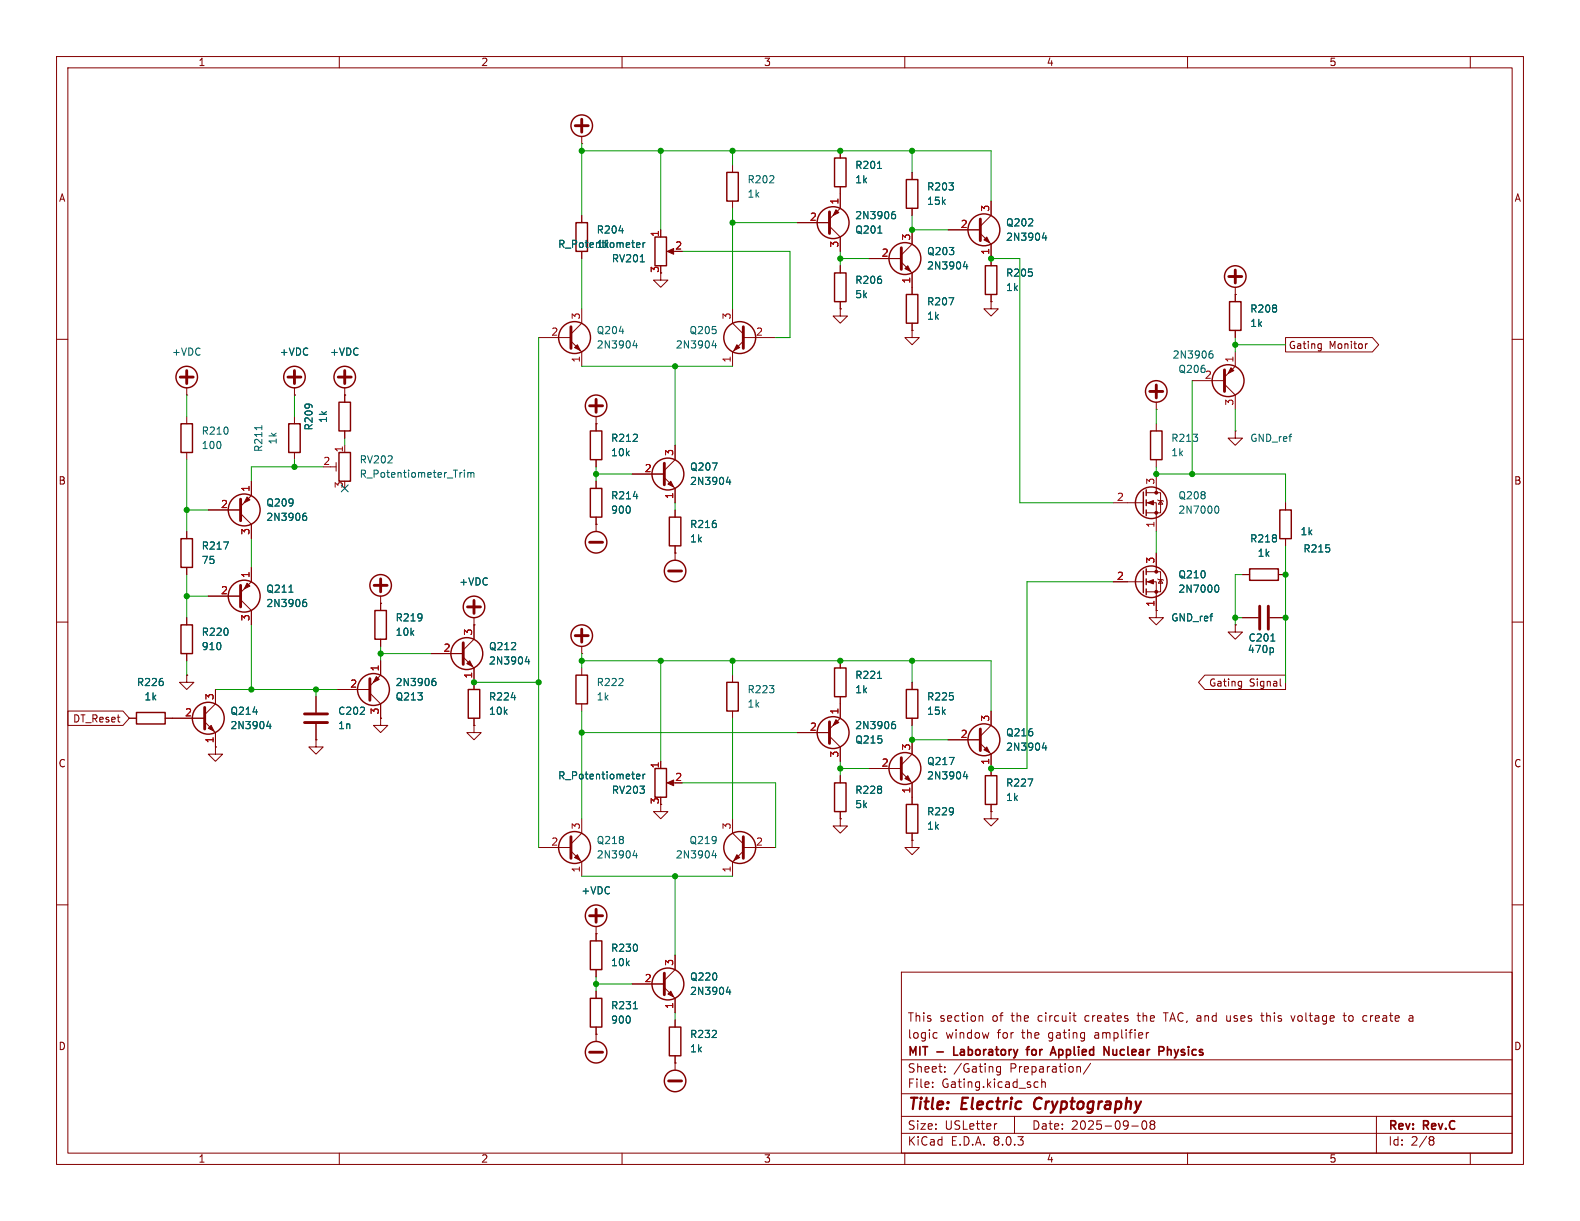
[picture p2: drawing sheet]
<svg xmlns="http://www.w3.org/2000/svg" width="279mm" height="216mm" viewBox="0 0 279 216" stroke-linecap="round" stroke-linejoin="round" font-family="sans-serif">
<g fill="none" stroke="#840000" stroke-width=".18">
<path d="M10 10h259.4v195.9h-259.4zM12 12h255.4v191.9h-255.4zM60 10v2M110 10v2M160 10v2M210 10v2M260 10v2M102.9 25.4h.1M102.9 24.1v1.3M102.9 38.1v1.3M129.5 29.2v1.3M129.5 35.6v1.2"/>
<path d="M141 39.4h5.7M148.6 33v3.8l-1.9 1.9M148.6 26.7v1.2M161.3 30.5v1.3M161.3 36.8v1.3M175.3 35.6v2.5l-1.9 1.9M10 60h2M95.2 59.7h5.8M102.9 44.5v1.2M102.9 54.6v2.6l-1.9 1.9M116.8 48.3v1.2h1.3l-1.3 1.3-1.2-1.3h1.2M116.8 40.6v1.3"/>
<path d="M118.4 44.5h1M129.5 54.6v2.6l1.9 1.9M131.4 59.7h5.8M146.7 40l1.9 1.9v2.6M148.6 54.6v1.3h1.3l-1.3 1.3-1.3-1.3h1.3M148.6 54.6h.1M148.6 47v1.3M148.6 53.3v1.3M153.7 45.7h5.7M159.4 46.4l1.9 1.9v3.8M161.3 58.4v1.3h1.3l-1.3 1.3-1.3-1.3h1.3M161.3 58.4h.1"/>
<path d="M161.3 40.6v2.6l-1.9 1.9M161.3 57.2v1.2M167.6 40.6h5.8M173.4 41.3l1.9 1.9v3.8M175.3 53.3v1.3h1.2l-1.2 1.3-1.3-1.3h1.3M175.3 53.3h.1M175.3 52.1v1.2M218.4 52.1h.1M218.4 50.8v2.5M218.4 58.4v1.3M227.3 59.7h15.4l1.1 1.3-1.1 1.2h-15.4zM267.4 60h2"/>
<path d="M33 69.9h.1M33 68.6v1.3M33 73.7v1.2M52.1 69.9h.1M52.1 68.6v1.3M52.1 73.7v1.2M61 69.9h.1M61 68.6v2.5M61 76.2v1.3M61 78.7v1.3M101 60.3l1.9 1.9v2.6M105.4 74.9h.1"/>
<path d="M105.4 73.7v2.5M119.4 78.7v2.6l-1.9 1.9M131.4 60.3l-1.9 1.9v2.6M204.5 72.4h.1M204.5 71.1v1.3M204.5 74.9v1.3M210.8 67.3h5.7M216.5 67.9l1.9 2v2.5M218.4 62.2v2.6l-1.9 1.9M218.4 76.2v1.3h1.3l-1.3 1.2-1.2-1.2h1.2M218.4 76.2h.1M233.5 60.8h.2"/>
<path d="M233.7 60.8v1l-.2 .2M233.7 61.6h-.2M241.8 60.8l-.3 .1M33 80v1.3M33 94v1.3M36.8 90.2h5.7M42.5 90.8l1.9 1.9v2.6M44.4 85.1v2.5l-1.9 1.9M52.1 80v1.3M58.4 82.6h1M59.4 81.8v1.5M105.4 92.7h.1"/>
<path d="M105.4 81.3v1.3M105.4 85.1v1.3M105.4 91.4v2.6M111.8 83.8h5.7M117.5 84.5l1.9 1.9v2.5M119.4 97.8h.1M119.4 90.2v1.2M119.4 96.5v2.6M196.8 88.9h5.4M202.7 88.9h1.8v5.1M202.7 87.1h2.5v3.6h-2.5M204.5 81.3v1.3"/>
<path d="M204.5 83.8v3.3M204.5 97.8v3.3M204.7 88.4l.2 .1h.7l.1 .1M205.2 88.5l.4 .7h-.7zM227.3 88.9v1.3M227.3 95.3v1.2M10 110h2M33 119.4v1.3h1.3l-1.3 1.2-1.3-1.2h1.3M33 119.4h.1M33 100.3v1.3M33 109.2v1.3M33 115.6v1.2"/>
<path d="M36.8 105.4h5.7M42.5 106l1.9 2v2.5M44.4 100.3v2.6l-1.9 1.9M67.3 106.7h.1M67.3 116.8v2.6l-1.9 1.9M67.3 105.4v2.6M67.3 113v1.3M76.2 115.6h5.7M81.9 116.2l1.9 1.9v3.8M83.8 110.5h.1M83.8 109.2v3.8l-1.9 1.9M102.9 115.6h.1"/>
<path d="M102.9 114.3v1.3M102.9 118.1v1.3M129.5 119.4v1.3M148.6 116.8v1.3M196.8 102.9h5.4M202.7 102.9h1.8v5.1M202.7 101.1h2.5v3.5h-2.5M204.5 108v1.2h1.2l-1.2 1.3-1.3-1.3h1.3M204.5 108h.1M204.7 102.4l.2 .1h.7l.1 .1M205.2 102.5l.4 .6h-.7zM213.1 119.4h14.2v2.5h-14.2l-1.2-1.2z"/>
<path d="M218.4 110.5v1.3h1.3l-1.3 1.2-1.2-1.2h1.2M218.4 110.5h.1M219.7 109.2h2.8M219.7 101.6h1.3M224.5 109.2h2.8M226.1 101.6h1.2M267.4 110h2M12 125.7h9.7l1.2 1.3-1.2 1.3h-9.7zM22.9 127h1.2M29.2 127h7M36.2 127.6l1.9 1.9v2.6M38.1 132.1v1.3h1.3l-1.3 1.2-1.3-1.2h1.3"/>
<path d="M38.1 132.1h.1M38.1 121.9v2.6l-1.9 1.9M55.9 130.8v1.3h1.2l-1.2 1.3-1.3-1.3h1.3M55.9 130.8h.1M55.9 123.2v2.8M55.9 128v2.8M59.7 121.9h5.7M65.4 122.6l1.9 1.9v2.5M67.3 127v1.3h1.3l-1.3 1.2-1.3-1.2h1.3M67.3 127h.1M83.8 128.3v1.2h1.3l-1.3 1.3-1.3-1.3h1.3M83.8 128.3h.1"/>
<path d="M83.8 127v1.3M102.9 124.5v1.2M116.8 134.6v1.3M118.4 138.4h1M129.5 125.7v1.3M141 129.5h5.7M146.7 130.2l1.9 1.9v2.5M148.6 123.2v3.8l-1.9 1.9M148.6 137.2v1.2M153.7 135.9h5.7M159.4 136.5l1.9 1.9v3.8M161.3 120.7v1.2"/>
<path d="M161.3 127v1.3M161.3 130.8v2.6l-1.9 1.9M167.6 130.8h5.8M173.4 131.4l1.9 2v3.8M175.3 125.7v2.6l-1.9 1.9M219.4 120.5h.2M219.6 120.5v1l-.2 .2M219.6 121.3h-.2M226.4 120.1v1l.2 .2M10 160h2M95.2 149.9h5.8M101 150.5l1.9 1.9v2.5"/>
<path d="M102.9 144.8v2.5l-1.9 1.9M116.8 142.2v1.3h1.3l-1.3 1.3-1.2-1.3h1.2M129.5 144.8v2.5l1.9 1.9M131.4 150.5l-1.9 1.9v2.5M131.4 149.9h5.8M148.6 144.8v1.3h1.3l-1.3 1.2-1.3-1.2h1.3M148.6 144.8h.1M148.6 143.5v1.3M161.3 148.6v1.3h1.3l-1.3 1.2-1.3-1.2h1.3M161.3 148.6h.1M161.3 147.3v1.3M175.3 143.5v1.3h1.2l-1.2 1.3-1.3-1.3h1.3"/>
<path d="M175.3 143.5h.1M175.3 142.2v1.3M267.4 160h2M105.4 165.1h.1M105.4 163.8v2.6M105.4 171.5v1.2M105.4 175.3v1.2M111.8 174h5.7M117.5 174.6l1.9 1.9v2.6M119.4 168.9v2.6l-1.9 1.9M159.4 171.9h108v32h-108zM173.2 179.7h.5l.1 .9"/>
<path d="M189.7 179.6h.6M205.7 179.1h.9M216.9 179.6v.8l.1 .1 .4 .1M222.9 179.6h.6M223.1 179.1v1.3l.4 .2M228.3 179.6l.3 1 .4-1M237.5 179.6h.6M237.7 179.1v1.3l.4 .2M241.3 179.6l.4 .1M249.2 179.7h.6l.1 .9M249.9 179.9l-.5 .1a.29 .29 0 0 0-.3 .3 .29 .29 0 0 0 .3 .3l.5-.1M105.4 182.9h.1"/>
<path d="M105.4 181.6v2.6M119.4 188h.1M119.4 180.3v1.3M119.4 186.7v2.5M159.4 197.4h108M159.4 193.4h108M159.4 187.4h108M164.9 192.1v.2M164.9 191.4v.1M165.3 182.6l.4 .1M165.7 183.5l-.4 .1M167.1 189.4v.2"/>
<path d="M167.1 188.7v.1M176.3 198.7l-.3 .1M176.9 188.6v1.2l-.3 .3-.3-.1M176.9 188.7l-.4-.1-.3 .3v.4l.2 .2h.5M179.4 197.4v3M183 192.2h.6M183 191.4h.6M184.2 191.4l.2-.1 .4 .1 .1 .9M184.2 190.8v1.5M189.9 180.4l.4 .2M190.6 188.6l.4 .1 .1 .1v.8M192.9 188l-1.3 1.9"/>
<path d="M200.1 199.1h1.2M202.1 198.3a.81 .81 0 0 0 .3 1.4l.2-.2 .2-.4-.2-.8M202.7 182.6v1M203.1 182.6l-.2 .1-.2 .2M203.6 198.8l-.2 .3v.3l.2 .3 .5-.1 .1-.2-.1-.4-.2-.2M203.6 198.8l-.2-.3 .2-.3 .5 .1 .1 .2-.3 .3M203.6 198.8h.3M241.7 180.5l-.4 .1M243.4 197.4v6.5M60 203.9v2M110 203.9v2M159.4 200.4h108"/>
<path d="M160 203.9v2M210 203.9v2M253 201h.3l.3 .3-.3 .3M253 201.6h.3M253.3 201.6l.2 .2 .1 .4-.3 .3h-.3M260 203.9v2"/>
</g>
<path d="M183.2 194.4a1.27 1.27 0 0 0-.1 1.6" fill="none" stroke="#840000" stroke-width=".4"/>
<path d="M168.7 185.1v1.5h.7M181.5 185.6h.5M182 185.1l-.3 .2v1.3M185.9 186.1h.7M186.2 185.1l.5 1.5M195.2 185.1l.9 1.5v-1.5M196.8 185.6v.8l.1 .1 .3 .1M206.5 185.7l.2-.1h.3l.1 1M206.5 185.1v1.5" fill="none" stroke="#840000" stroke-width=".3"/>
<g fill="none" stroke="#840000" stroke-width=".25">
<path d="M101.9 39.4h2v5.1h-2zM128.5 30.5h2.1v5.1h-2.1zM147.6 27.9h2v5.1h-2zM160.3 31.8h2v5h-2zM115.8 41.9h2.1v5.1h-2.1zM147.6 48.3h2v5h-2zM160.3 52.1h2v5.1h-2zM174.2 47h2.1v5.1h-2.1zM217.4 53.3h2.1v5.1h-2.1zM32 74.9h2v5.1h-2zM51.1 74.9h2v5.1h-2zM59.9 71.1h2.1v5.1h-2.1z"/>
<path d="M104.4 76.2h2v5.1h-2zM203.5 76.2h2v5.1h-2zM32 95.3h2v5h-2zM59.9 80h2.1v5.1h-2.1zM104.4 86.4h2v5h-2zM118.4 91.4h2v5.1h-2zM202.2 87v3.8M202.7 86.6v1M202.7 88.4v1M202.7 90.2v1M226.3 90.2h2v5.1h-2zM32 110.5h2v5.1h-2z"/>
<path d="M66.3 108h2v5h-2zM101.9 119.4h2v5.1h-2zM147.6 118.1h2v5.1h-2zM202.2 101v3.8M202.7 100.6v1M202.7 102.4v1M202.7 104.1v1.1M221 100.6h5.1v2h-5.1zM24.1 126h5.1v2h-5.1zM82.8 121.9h2v5.1h-2zM115.8 135.9h2.1v5.1h-2.1zM128.5 120.7h2.1v5h-2.1z"/>
<path d="M147.6 138.4h2v5.1h-2zM160.3 121.9h2v5.1h-2zM174.2 137.2h2.1v5h-2.1zM160.3 142.2h2v5.1h-2zM104.4 176.5h2v5.1h-2zM104.4 166.4h2v5.1h-2zM118.4 181.6h2v5.1h-2z"/>
<circle cx="102.9" cy="22.2" r="1.9"/>
<circle cx="147.3" cy="39.4" r="2.82"/>
<circle cx="101.6" cy="59.7" r="2.82"/>
<circle cx="130.8" cy="59.7" r="2.82"/>
<circle cx="160" cy="45.7" r="2.82"/>
<circle cx="174" cy="40.6" r="2.82"/>
<circle cx="218.4" cy="48.9" r="1.9"/>
<circle cx="33" cy="66.7" r="1.9"/>
<circle cx="52.1" cy="66.7" r="1.9"/>
<circle cx="61" cy="66.7" r="1.9"/>
<circle cx="105.4" cy="71.8" r="1.9"/>
<circle cx="204.5" cy="69.2" r="1.9"/>
<circle cx="217.2" cy="67.3" r="2.82"/>
<circle cx="43.2" cy="90.2" r="2.82"/>
<circle cx="105.4" cy="95.9" r="1.9"/>
<circle cx="118.1" cy="83.8" r="2.82"/>
<circle cx="203.6" cy="88.9" r="2.79"/>
<circle cx="43.2" cy="105.4" r="2.82"/>
<circle cx="67.3" cy="103.5" r="1.9"/>
<circle cx="82.5" cy="115.6" r="2.82"/>
<circle cx="83.8" cy="107.3" r="1.9"/>
<circle cx="102.9" cy="112.4" r="1.9"/>
<circle cx="119.4" cy="101" r="1.9"/>
<circle cx="203.6" cy="102.9" r="2.79"/>
<circle cx="36.8" cy="127" r="2.82"/>
<circle cx="66" cy="121.9" r="2.82"/>
<circle cx="147.3" cy="129.5" r="2.82"/>
<circle cx="160" cy="135.9" r="2.82"/>
<circle cx="174" cy="130.8" r="2.82"/>
<circle cx="101.6" cy="149.9" r="2.82"/>
<circle cx="130.8" cy="149.9" r="2.82"/>
<circle cx="105.4" cy="161.9" r="1.9"/>
<circle cx="118.1" cy="174" r="2.82"/>
<circle cx="105.4" cy="186.1" r="1.9"/>
<circle cx="119.4" cy="191.1" r="1.9"/>
</g>
<g fill="none" stroke="#006464" stroke-width=".18">
<path d="M155.2 29.8h.7M157.8 38l.3-.1 .3 .2-.1 .5h-.5M158.3 37.4l-.5 .1M109.5 40.8h.7M112.6 43.3l.6-.1-.1-.2-.4-.1-.1 .2v.6h.5M113.2 46.3h.7M113.7 42.9v.9M114.1 42.9l-.4 .3M155.2 41.2h.8M167.8 52.6h.9l-.6 1.3M170.7 46.2l-.3 .9h.7M171 46.7v.9"/>
<path d="M184.6 41.2l-.3 .9h.8M184.9 41.6v.9M46.3 75.3v.7M112.2 60.2l-.3 .9h.8M112.5 60.7v.8M126.2 60.2l-.3 .9h.8M126.5 60.7v.8M213.9 62.6l.4-.1 .2 .3-.1 .5h-.5M214.4 62l-.4 .2M39.5 95.8h.9l-.6 1.3M53.6 91.3l.4-.1 .2 .3-.1 .5h-.5M54.1 90.7l-.4 .2"/>
<path d="M82.1 83.1v.2M82.1 83.6v.8M82.7 83.6v.8M82.7 83.7l.4-.1 .2 .1M83.3 83.7l.1-.1h.3l.1 .8M83.3 83.7v.7M112 87.8h.8M128.7 84.3l-.3 .9h.8M129 84.8v.9M215 89.5h.1a.68 .68 0 0 1 .4 .6 .68 .68 0 0 1-.4 .6h-.1M51.1 104.7h.7M53.6 106.5h.4l.2 .2-.1 .5h-.5"/>
<path d="M54.1 106l-.4 .1M77 120l-.4 .1M93.2 116.1l-.3 .9h.8M93.5 116.6v.8M155.2 120h.7M215 103.5l.1-.1a.68 .68 0 0 1 .4 .7 .68 .68 0 0 1-.4 .6h-.1M224.7 113.4h.8M225 114.5l.2 .3v.3l-.2 .3M47.5 127.5l-.3 .9h.7M47.8 128v.8M76.5 120.5l.4-.1 .2 .3-.1 .5h-.5M90.4 123.3h.8"/>
<path d="M112.6 137.3l.6-.1-.1-.2-.4-.1-.1 .2v.6h.5M113.7 136.9v.8M114.1 136.9l-.4 .2M157.8 128.1h.3l.3 .2-.1 .5h-.5M158.3 127.6l-.5 .1M170.7 136.4l-.3 .9h.7M171 136.9v.8M181.8 137.7h.8l-.5 1.3M184.6 131.3l-.3 .9h.8M184.9 131.8v.9M112.2 150.4l-.3 .9h.8M112.5 150.9v.8"/>
<path d="M126.2 150.4l-.3 .9h.8M126.5 150.9v.8M112 178.4h.7M128.7 174.5l-.3 .9h.8M129 175v.8"/>
</g>
<g fill="none" stroke="#840000" stroke-width=".51">
<path d="M101.7 22.2h2.3M102.9 21.1v2.3M146.7 37.5v3.8M173.4 38.7v3.8M101 57.8v3.8M131.4 57.8v3.8M159.4 43.8v3.8M217.3 48.9h2.3M218.4 47.8v2.2M31.9 66.7h2.3M33 65.5v2.3M50.9 66.7h2.3"/>
<path d="M52.1 65.5v2.3M59.8 66.7h2.3M61 65.5v2.3M104.3 71.8h2.3M105.4 70.6v2.3M203.3 69.2h2.3M204.5 68.1v2.3M216.5 65.4v3.8M42.5 88.3v3.8M104.3 95.9h2.3M117.5 81.9v3.8M42.5 103.5v3.8"/>
<path d="M66.2 103.5h2.3M67.3 102.4v2.2M81.9 113.7v3.8M82.7 107.3h2.3M83.8 106.2v2.3M101.7 112.4h2.3M102.9 111.3v2.2M118.2 101h2.3M222.8 107.2v4.1M224.3 107.2v4.1M36.2 125.1v3.8M53.8 127.8h4.1"/>
<path d="M53.8 126.2h4.1M65.4 120v3.8M146.7 127.6v3.8M159.4 134v3.8M173.4 128.9v3.8M101 148v3.8M131.4 148v3.8M104.3 161.9h2.3M105.4 160.8v2.3M117.5 172.1v3.8M104.3 186.1h2.3M118.2 191.1h2.3"/>
</g>
<g fill="#840000" stroke="#840000" stroke-width=".18">
<path d="M147.8 37.1l.5 .5-1 .5z"/>
<path d="M130.3 61l.5 .5-1 .5z"/>
<path d="M174 42.4l.5-.5 .5 1z"/>
<path d="M160 47.5l.5-.5 .5 1z"/>
<path d="M160 137.7l.5-.5 .5 1z"/>
<path d="M174 132.6l.5-.5 .5 1z"/>
<path d="M147.8 127.3l.5 .5-1 .5z"/>
<path d="M43.7 87.9l.5 .5-1 .5z"/>
<path d="M118.1 175.8l.5-.5 .5 1z"/>
<path d="M118 138.4l1.1-.5v1z"/>
<path d="M101.6 151.6l.5-.5 .5 1z"/>
<path d="M130.3 151.1l.5 .5-1 .5z"/>
<path d="M66.5 119.6l.6 .5-1.1 .6z"/>
<path d="M217.7 65l.5 .5-1 .5z"/>
<path d="M37.3 128.3l.5 1-1-.5z"/>
<path d="M43.7 103.1l.5 .5-1 .5z"/>
<path d="M82.5 117.3l.6-.5 .5 1.1z"/>
<path d="M202.9 88.9l1.1-.4v.8z"/>
<path d="M202.9 102.9l1.1-.4v.8z"/>
<path d="M118.1 85.6l.5-.5 .5 1z"/>
<path d="M101.6 61.5l.5-.5 .5 1z"/>
<path d="M118 44.5l1.1-.6v1.1z"/>
<circle cx="204.5" cy="90.7" r=".25"/>
<circle cx="204.5" cy="87.1" r=".25"/>
<circle cx="204.5" cy="104.6" r=".25"/>
<circle cx="204.5" cy="101.1" r=".25"/>
</g>
<g fill="none" stroke="#009600" stroke-width=".18">
<path d="M102.9 25.4v12.7M102.9 26.7h72.4v8.9M116.8 26.7v13.9M129.5 26.7v2.5M129.5 36.8v17.8M129.5 39.4h11.5M161.3 26.7v3.8M161.3 38.1v2.5h6.3M95.2 59.7v90.2M102.9 45.7v8.9M120.6 44.5h19.1v15.2h-2.5M148.6 44.5v2.5"/>
<path d="M148.6 45.7h5.1M175.3 45.7h5v43.2h16.5M218.4 59.7v2.5M33 69.9v3.8M52.1 69.9v3.8M61 77.5v1.2M102.9 64.8h26.6M119.4 64.8v13.9M204.5 72.4v2.5M210.8 67.3v16.5M218.4 72.4v3.8M218.4 61h8.9"/>
<path d="M33 81.3v12.7M33 90.2h3.8M44.4 95.3v5M52.1 81.3v1.3M57.1 82.6h-12.7v2.5M105.4 82.6v2.5M105.4 83.8h6.4M119.4 88.9v1.3M204.5 82.6v1.2h22.8v5.1M204.5 94v3.8M227.3 96.5v24.2M33 101.6v7.6"/>
<path d="M33 116.8v2.6M33 105.4h3.8M44.4 110.5v11.4M67.3 114.3v2.5M67.3 115.6h8.9M102.9 115.6v2.5M102.9 116.8h72.4v8.9M116.8 116.8v17.8M129.5 116.8v2.6M161.3 116.8v3.9M196.8 102.9h-15.2v33h-6.3M218.4 109.2h1.3"/>
<path d="M219.7 101.6h-1.3v8.9M38.1 121.9h21.6M55.9 121.9v1.3M83.8 120.7h11.4M102.9 125.7v19.1M102.9 129.5h38.1M120.6 138.4h16.6v11.5M129.5 127v17.8M148.6 134.6v2.6M148.6 135.9h5.1M161.3 128.3v2.5h6.3M102.9 154.9h26.6"/>
<path d="M119.4 154.9v14M105.4 172.7v2.6M105.4 174h6.4M119.4 179.1v1.2"/>
</g>
<path d="M60.4 85.8l1.2 1.2M61.6 85.8l-1.2 1.2" fill="none" stroke="#000084" stroke-width=".18"/>
<g fill="#009600" stroke="#009600" stroke-width=".18">
<circle cx="161.3" cy="26.7" r=".46"/>
<circle cx="161.3" cy="40.6" r=".46"/>
<circle cx="148.6" cy="45.7" r=".46"/>
<circle cx="175.3" cy="45.7" r=".46"/>
<circle cx="105.4" cy="174" r=".46"/>
<circle cx="116.8" cy="116.8" r=".46"/>
<circle cx="102.9" cy="129.5" r=".46"/>
<circle cx="119.4" cy="154.9" r=".46"/>
<circle cx="210.8" cy="83.8" r=".46"/>
<circle cx="227.3" cy="109.2" r=".46"/>
<circle cx="218.4" cy="109.2" r=".46"/>
<circle cx="227.3" cy="101.6" r=".46"/>
<circle cx="218.4" cy="61" r=".46"/>
<circle cx="204.5" cy="83.8" r=".46"/>
<circle cx="102.9" cy="116.8" r=".46"/>
<circle cx="129.5" cy="116.8" r=".46"/>
<circle cx="148.6" cy="135.9" r=".46"/>
<circle cx="119.4" cy="64.8" r=".46"/>
<circle cx="105.4" cy="83.8" r=".46"/>
<circle cx="83.8" cy="120.7" r=".46"/>
<circle cx="95.2" cy="120.7" r=".46"/>
<circle cx="33" cy="105.4" r=".46"/>
<circle cx="44.4" cy="121.9" r=".46"/>
<circle cx="55.9" cy="121.9" r=".46"/>
<circle cx="67.3" cy="115.6" r=".46"/>
<circle cx="52.1" cy="82.6" r=".46"/>
<circle cx="33" cy="90.2" r=".46"/>
<circle cx="175.3" cy="135.9" r=".46"/>
<circle cx="148.6" cy="116.8" r=".46"/>
<circle cx="161.3" cy="130.8" r=".46"/>
<circle cx="161.3" cy="116.8" r=".46"/>
<circle cx="129.5" cy="26.7" r=".46"/>
<circle cx="102.9" cy="26.7" r=".46"/>
<circle cx="116.8" cy="26.7" r=".46"/>
<circle cx="129.5" cy="39.4" r=".46"/>
<circle cx="148.6" cy="26.7" r=".46"/>
</g>
<g font-size="2.8" fill="#840000">
<text x="160.4" y="196.8">Title:</text>
<text x="170.1" y="196.8">Electric</text>
<text x="183.7" y="196.8">Cryptography</text>
</g>
<g font-size="2.1" fill="#840000">
<text x="160.4" y="183.9">logic</text>
<text x="160.4" y="180.9">This</text>
<text x="166.1" y="180.9">section</text>
<text x="167.2" y="183.9">window</text>
<text x="175.5" y="180.9">of</text>
<text x="176.4" y="183.9">for</text>
<text x="179" y="180.9">the</text>
<text x="180.9" y="183.9">the</text>
<text x="183.8" y="180.9">circuit</text>
<text x="185.7" y="183.9">gating</text>
<text x="192.3" y="180.9">creates</text>
<text x="194" y="183.9">amplifier</text>
<text x="201.8" y="180.9">the</text>
<text x="206.6" y="180.9">TAC, and</text>
<text x="217.9" y="180.9">uses</text>
<text x="224.3" y="180.9">this</text>
<text x="229.7" y="180.9">voltage</text>
<text x="239.1" y="180.9">to</text>
<text x="242.7" y="180.9">create</text>
<text x="160.4" y="189.9">Sheet:</text>
<text x="160.4" y="187.1">MIT</text>
<text x="165.7" y="187.1">-</text>
<text x="168.6" y="189.9">/Gating</text>
<text x="169.3" y="187.1">Laboratory</text>
<text x="178.6" y="189.9">Preparation/</text>
<text x="182.9" y="187.1">for</text>
<text x="187.8" y="187.1">Applied</text>
<text x="197.7" y="187.1">Nuclear</text>
<text x="208" y="187.1">Physics</text>
<text x="160.4" y="192.6">File:</text>
<text x="166.5" y="192.6">Gating.kicad_sch</text>
<text x="160.4" y="202.8">KiCad</text>
<text x="160.4" y="200">Size:</text>
<text x="167.1" y="200">USLetter</text>
<text x="168.1" y="202.8">E.D.A.</text>
<text x="175.7" y="202.8">8.0.3</text>
<text x="182.4" y="200">Date:</text>
<text x="189.4" y="200">2025-09-08</text>
<text x="245.4" y="200.2">Rev:</text>
<text x="245.4" y="202.8">Id:</text>
<text x="249.5" y="202.8">2/8</text>
<text x="251.8" y="200.2">Rev.C</text>
</g>
<g font-size="1.8" fill="#840000">
<text x="35" y="11.9">1</text>
<text x="85" y="11.9">2</text>
<text x="135" y="11.9">3</text>
<text x="185" y="11.9">4</text>
<text x="235" y="11.9">5</text>
<text x="10.3" y="35.9">A</text>
<text x="267.7" y="35.9">A</text>
<text x="116.6" y="48.3" transform="rotate(-90 116.6 48.3)">3</text>
<text x="227.8" y="61.9">Gating</text>
<text x="235" y="61.9">Monitor</text>
<text x="10.3" y="85.9">B</text>
<text x="267.7" y="85.9">B</text>
<text x="213.7" y="121.6">Gating</text>
<text x="220.9" y="121.6">Signal</text>
<text x="12.8" y="128">DT_Reset</text>
<text x="10.3" y="135.9">C</text>
<text x="267.7" y="135.9">C</text>
<text x="116.6" y="142.3" transform="rotate(-90 116.6 142.3)">3</text>
<text x="10.3" y="185.9">D</text>
<text x="267.7" y="185.9">D</text>
<text x="35" y="205.8">1</text>
<text x="85" y="205.8">2</text>
<text x="135" y="205.8">3</text>
<text x="185" y="205.8">4</text>
<text x="235" y="205.8">5</text>
</g>
<g font-size="1.8" fill="#006464">
<text x="132.1" y="32.6">R202</text>
<text x="132.1" y="35.2">1k</text>
<text x="151.1" y="30.1">R201</text>
<text x="151.1" y="32.6">1k</text>
<text x="163.8" y="33.9">R203</text>
<text x="105.4" y="41.5">R204</text>
<text x="151.1" y="41.5">Q201</text>
<text x="151.1" y="39">2N3906</text>
<text x="163.8" y="36.4">15k</text>
<text x="177.8" y="40.2">Q202</text>
<text x="98.6" y="44">R_Potentiometer</text>
<text x="105.4" y="44">1k</text>
<text x="108.1" y="46.6">RV201</text>
<text x="163.8" y="45.3">Q203</text>
<text x="163.8" y="47.9">2N3904</text>
<text x="177.8" y="42.8">2N3904</text>
<text x="151.1" y="50.4">R206</text>
<text x="151.1" y="52.9">5k</text>
<text x="177.8" y="49.1">R205</text>
<text x="177.8" y="51.7">1k</text>
<text x="105.4" y="59.3">Q204</text>
<text x="121.8" y="59.3">Q205</text>
<text x="163.8" y="54.2">R207</text>
<text x="163.8" y="56.7">1k</text>
<text x="221" y="55.5">R208</text>
<text x="221" y="58">1k</text>
<text x="30.3" y="63.1">+VDC</text>
<text x="49.4" y="63.1">+VDC</text>
<text x="58.3" y="63.1">+VDC</text>
<text x="105.4" y="61.8">2N3904</text>
<text x="119.4" y="61.8">2N3904</text>
<text x="207.3" y="63.6">2N3906</text>
<text x="208.3" y="66.1">Q206</text>
<text x="213" y="67.1">2</text>
<text x="35.6" y="77.1">R210</text>
<text x="55.5" y="76.2" transform="rotate(-90 55.5 76.2)">R209</text>
<text x="58" y="74.9" transform="rotate(-90 58 74.9)">1k</text>
<text x="35.6" y="79.6">100</text>
<text x="46.6" y="80" transform="rotate(-90 46.6 80)">R211</text>
<text x="49.1" y="78.7" transform="rotate(-90 49.1 78.7)">1k</text>
<text x="63.5" y="82.1">RV202</text>
<text x="108" y="78.3">R212</text>
<text x="108" y="80.9">10k</text>
<text x="121.9" y="83.4">Q207</text>
<text x="207" y="78.3">R213</text>
<text x="207" y="80.9">1k</text>
<text x="221" y="78.3">GND_ref</text>
<text x="47" y="89.8">Q209</text>
<text x="63.5" y="84.7">R_Potentiometer_Trim</text>
<text x="108" y="88.5">R214</text>
<text x="121.9" y="86">2N3904</text>
<text x="208.3" y="88.5">Q208</text>
<text x="47" y="92.3">2N3906</text>
<text x="108" y="91">900</text>
<text x="121.9" y="93.6">R216</text>
<text x="208.3" y="91">2N7000</text>
<text x="229.9" y="94.8">1k</text>
<text x="35.6" y="97.4">R217</text>
<text x="35.6" y="99.9">75</text>
<text x="121.9" y="96.1">1k</text>
<text x="221" y="96.1">R218</text>
<text x="222.3" y="98.7">1k</text>
<text x="230.4" y="97.9">R215</text>
<text x="47" y="105">Q211</text>
<text x="47" y="107.5">2N3906</text>
<text x="81.1" y="103.7">+VDC</text>
<text x="208.3" y="102.5">Q210</text>
<text x="208.3" y="105">2N7000</text>
<text x="35.6" y="112.6">R220</text>
<text x="69.9" y="110.1">R219</text>
<text x="69.9" y="112.6">10k</text>
<text x="207" y="110.1">GND_ref</text>
<text x="220.7" y="113.6">C201</text>
<text x="35.6" y="115.2">910</text>
<text x="86.4" y="115.2">Q212</text>
<text x="86.4" y="117.7">2N3904</text>
<text x="220.6" y="115.7">470p</text>
<text x="24.1" y="121.5">R226</text>
<text x="25.4" y="124.1">1k</text>
<text x="69.9" y="124.1">Q213</text>
<text x="69.9" y="121.5">2N3906</text>
<text x="86.4" y="124.1">R224</text>
<text x="105.4" y="121.5">R222</text>
<text x="105.4" y="124.1">1k</text>
<text x="132.1" y="122.8">R223</text>
<text x="132.1" y="125.3">1k</text>
<text x="151.1" y="120.2">R221</text>
<text x="151.1" y="122.8">1k</text>
<text x="163.8" y="124.1">R225</text>
<text x="40.6" y="126.6">Q214</text>
<text x="40.6" y="129.1">2N3904</text>
<text x="59.7" y="126.6">C202</text>
<text x="59.7" y="129.1">1n</text>
<text x="86.4" y="126.6">10k</text>
<text x="151.1" y="131.7">Q215</text>
<text x="151.1" y="129.1">2N3906</text>
<text x="163.8" y="126.6">15k</text>
<text x="177.8" y="130.4">Q216</text>
<text x="163.8" y="135.5">Q217</text>
<text x="177.8" y="132.9">2N3904</text>
<text x="98.6" y="138">R_Potentiometer</text>
<text x="108.1" y="140.6">RV203</text>
<text x="151.1" y="140.6">R228</text>
<text x="151.1" y="143.1">5k</text>
<text x="163.8" y="138">2N3904</text>
<text x="177.8" y="139.3">R227</text>
<text x="177.8" y="141.8">1k</text>
<text x="105.4" y="149.5">Q218</text>
<text x="121.8" y="149.5">Q219</text>
<text x="163.8" y="144.4">R229</text>
<text x="163.8" y="146.9">1k</text>
<text x="105.4" y="152">2N3904</text>
<text x="119.4" y="152">2N3904</text>
<text x="102.7" y="158.3">+VDC</text>
<text x="108" y="168.5">R230</text>
<text x="108" y="171">10k</text>
<text x="121.9" y="173.6">Q220</text>
<text x="108" y="178.7">R231</text>
<text x="121.9" y="176.1">2N3904</text>
<text x="108" y="181.2">900</text>
<text x="121.9" y="183.7">R232</text>
<text x="121.9" y="186.3">1k</text>
</g>
<g font-size="1.8" fill="#a90000">
<text x="116.6" y="42" transform="rotate(-90 116.6 42)">1</text>
<text x="143.1" y="39.1">2</text>
<text x="148.3" y="36.3" transform="rotate(-90 148.3 36.3)">1</text>
<text x="169.8" y="40.4">2</text>
<text x="175" y="37.5" transform="rotate(-90 175 37.5)">3</text>
<text x="119.3" y="44.2">2</text>
<text x="148.3" y="43.9" transform="rotate(-90 148.3 43.9)">3</text>
<text x="155.8" y="45.5">2</text>
<text x="161" y="42.6" transform="rotate(-90 161 42.6)">3</text>
<text x="175" y="45.2" transform="rotate(-90 175 45.2)">1</text>
<text x="161" y="50.2" transform="rotate(-90 161 50.2)">1</text>
<text x="97.4" y="59.4">2</text>
<text x="102.6" y="56.6" transform="rotate(-90 102.6 56.6)">3</text>
<text x="129.3" y="56.6" transform="rotate(-90 129.3 56.6)">3</text>
<text x="133.6" y="59.4">2</text>
<text x="102.6" y="64.2" transform="rotate(-90 102.6 64.2)">1</text>
<text x="129.3" y="64.2" transform="rotate(-90 129.3 64.2)">1</text>
<text x="218.2" y="64.2" transform="rotate(-90 218.2 64.2)">1</text>
<text x="218.2" y="71.8" transform="rotate(-90 218.2 71.8)">3</text>
<text x="57.1" y="82.3">2</text>
<text x="60.7" y="80.1" transform="rotate(-90 60.7 80.1)">1</text>
<text x="113.9" y="83.6">2</text>
<text x="119.1" y="80.7" transform="rotate(-90 119.1 80.7)">3</text>
<text x="39" y="89.9">2</text>
<text x="44.2" y="87.1" transform="rotate(-90 44.2 87.1)">1</text>
<text x="60.7" y="86.4" transform="rotate(-90 60.7 86.4)">3</text>
<text x="119.1" y="88.3" transform="rotate(-90 119.1 88.3)">1</text>
<text x="197.4" y="88.6">2</text>
<text x="204.2" y="85.8" transform="rotate(-90 204.2 85.8)">3</text>
<text x="44.2" y="94.7" transform="rotate(-90 44.2 94.7)">3</text>
<text x="204.2" y="93.4" transform="rotate(-90 204.2 93.4)">1</text>
<text x="204.2" y="99.8" transform="rotate(-90 204.2 99.8)">3</text>
<text x="39" y="105.2">2</text>
<text x="44.2" y="102.3" transform="rotate(-90 44.2 102.3)">1</text>
<text x="197.4" y="102.6">2</text>
<text x="204.2" y="107.4" transform="rotate(-90 204.2 107.4)">1</text>
<text x="44.2" y="109.9" transform="rotate(-90 44.2 109.9)">3</text>
<text x="83.6" y="112.5" transform="rotate(-90 83.6 112.5)">3</text>
<text x="67.1" y="118.8" transform="rotate(-90 67.1 118.8)">1</text>
<text x="78.4" y="115.3">2</text>
<text x="37.8" y="123.9" transform="rotate(-90 37.8 123.9)">3</text>
<text x="61.8" y="121.7">2</text>
<text x="83.6" y="120.1" transform="rotate(-90 83.6 120.1)">1</text>
<text x="32.6" y="126.7">2</text>
<text x="37.8" y="131.5" transform="rotate(-90 37.8 131.5)">1</text>
<text x="67.1" y="126.4" transform="rotate(-90 67.1 126.4)">3</text>
<text x="143.1" y="129.3">2</text>
<text x="148.3" y="126.4" transform="rotate(-90 148.3 126.4)">1</text>
<text x="169.8" y="130.6">2</text>
<text x="175" y="127.7" transform="rotate(-90 175 127.7)">3</text>
<text x="116.6" y="136" transform="rotate(-90 116.6 136)">1</text>
<text x="148.3" y="134.1" transform="rotate(-90 148.3 134.1)">3</text>
<text x="155.8" y="135.6">2</text>
<text x="161" y="132.8" transform="rotate(-90 161 132.8)">3</text>
<text x="175" y="135.3" transform="rotate(-90 175 135.3)">1</text>
<text x="119.3" y="138.2">2</text>
<text x="161" y="140.4" transform="rotate(-90 161 140.4)">1</text>
<text x="97.4" y="149.6">2</text>
<text x="102.6" y="146.8" transform="rotate(-90 102.6 146.8)">3</text>
<text x="129.3" y="146.8" transform="rotate(-90 129.3 146.8)">3</text>
<text x="133.6" y="149.6">2</text>
<text x="102.6" y="154.4" transform="rotate(-90 102.6 154.4)">1</text>
<text x="129.3" y="154.4" transform="rotate(-90 129.3 154.4)">1</text>
<text x="113.9" y="173.7">2</text>
<text x="119.1" y="170.9" transform="rotate(-90 119.1 170.9)">3</text>
<text x="119.1" y="178.5" transform="rotate(-90 119.1 178.5)">1</text>
</g>
</svg>
